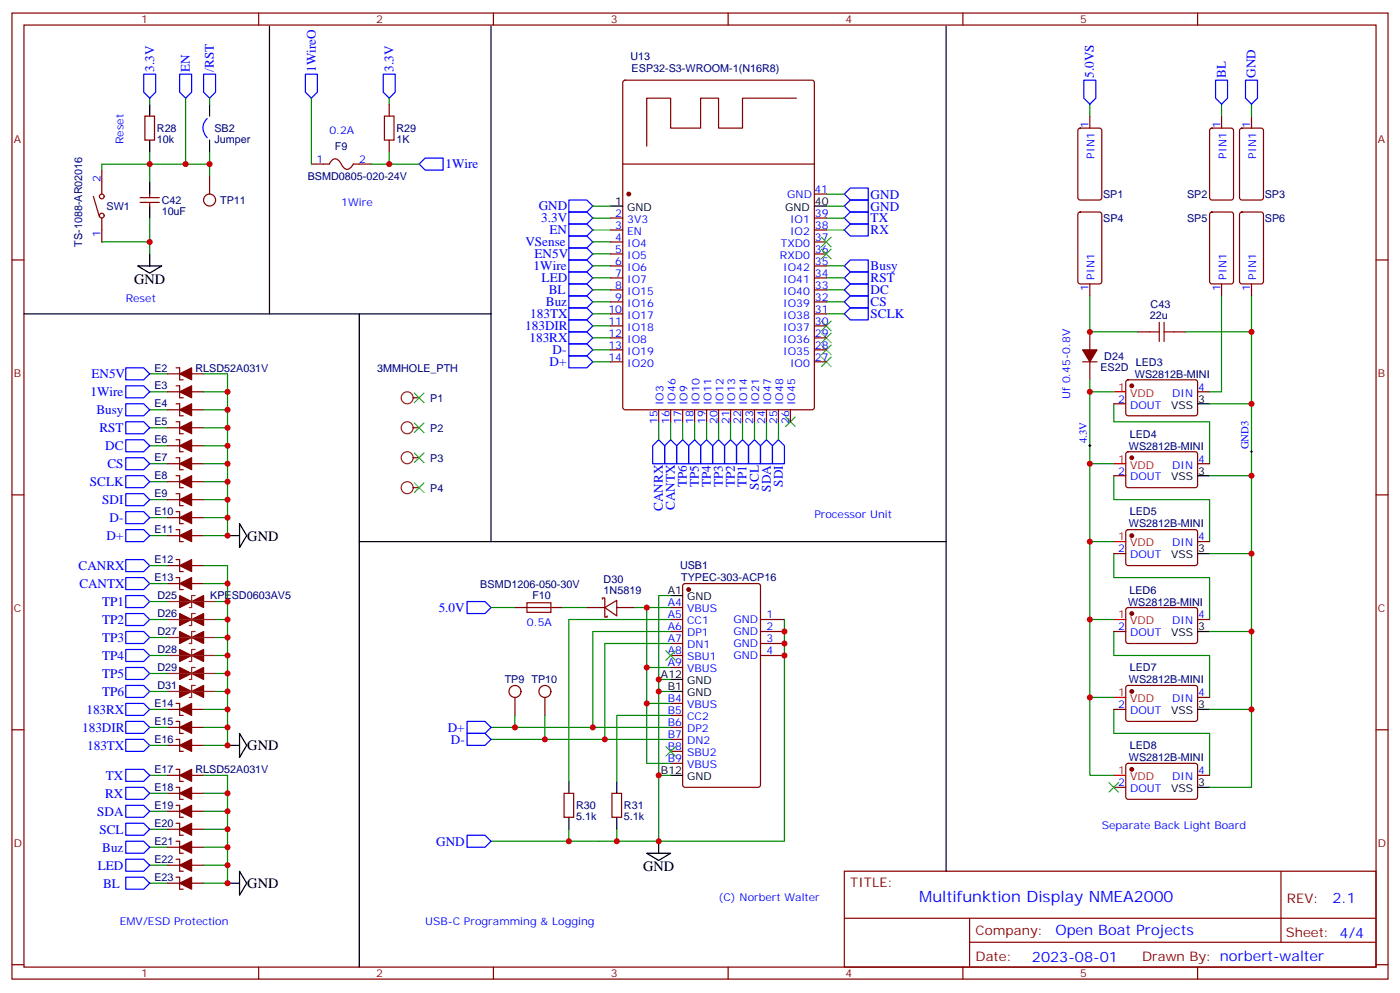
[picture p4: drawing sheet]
<svg xmlns="http://www.w3.org/2000/svg" width="412mm" height="292mm" viewBox="0 0 412 292" stroke-linecap="round" stroke-linejoin="round" font-family="sans-serif">
<g fill="none" stroke="#870000" stroke-width=".35">
<path d="M3.5 3.8h405.4v284.4h-405.4zM7.1 7.4h398.2v277.3h-398.2zM76.2 3.8v3.6M145.3 3.8v3.6M214.5 3.8v3.6M283.6 3.8v3.6M352.8 3.8v3.6M42.7 34.2h2.8v7h-2.8zM114.7 30.7v3.5M183.7 23.8l.4-.2h55.1l.6 .4 .1 95.9-.5 .7h-55.3l-.6-.4-.1-95.9zM234.6 28.9h-15.9v8.8h-7v-8.8h-5.3v8.8h-8.8v-8.8h-7.1v14.1M317.7 37.9l.5-.2h5.6l.7 .4 .1 20.1-.5 .6-5.9 .1-.6-.5-.1-20z"/>
<path d="M321 34.2v3.5M356.5 37.9l.5-.2h5.7l.6 .4 .1 20.1-.5 .6-5.9 .1-.6-.5-.1-20zM359.8 34.2v3.5M365.4 37.9l.4-.2h5.7l.6 .4 .1 20.1-.5 .6-5.9 .1-.6-.5-.1-20zM368.7 34.2v3.5M27.5 57.8l1.8 6M30 50.1v7M41.3 59.6h5.6M41.3 58.2h5.6M44.1 57.1v1.1M44.1 59.6v1M61.7 51.8v5.3"/>
<path d="M91.7 48.3h5.3l.6-.9a1.56 1.56 0 0 1 2.7 .5l.2 .3a2.13 2.13 0 0 0 2.2 1.5l1.4-1.4h5.3M114.7 41.2v3.6M183.4 48.3h56.5M239.9 57.1h3.5M3.5 76.5h3.6M30 64.2v7M179.9 64.2h3.5M179.9 67.7h3.5M179.9 71.2h3.5M179.9 74.8h3.5M179.9 78.3h3.5M239.9 64.2h3.5"/>
<path d="M239.9 67.7h3.5M239.9 71.2h3.5M239.9 74.8h3.5M239.9 78.3h3.5M317.7 62.6l.5-.2h5.6l.7 .4 .1 20.1-.5 .6-5.9 .1-.6-.5-.1-20zM356.5 62.6l.5-.2h5.7l.6 .4 .1 20.1-.5 .6-5.9 .1-.6-.5-.1-20zM365.4 62.6l.4-.2h5.7l.6 .4 .1 20.1-.5 .6-5.9 .1-.6-.5-.1-20zM405.3 76.5h3.6M179.9 81.8h3.5M179.9 85.3h3.5M179.9 88.9h3.5M179.9 92.4h3.5"/>
<path d="M179.9 95.9h3.5M179.9 99.4h3.5M239.9 81.8h3.5M239.9 85.3h3.5M239.9 88.9h3.5M239.9 92.4h3.5M239.9 95.9h3.5M239.9 99.4h3.5M321 83.6v3.5M321 97.7v5.3M335.1 97.7h3.6M345.7 97.7h3.5"/>
<path d="M359.8 83.6v3.5M368.7 83.6v3.5M49.4 110h3.5M49.4 115.3h3.5M51.9 108.3h1v3.5h1.1M51.9 113.6h1v3.5h1.1M51.9 118.9h1v3.5h1.1M56.4 110h3.6M56.4 115.3h3.6M121.7 117.1h1.8M179.9 106.5h3.5M179.9 103h3.5"/>
<path d="M239.9 106.5h3.5M239.9 103h3.5M318.9 106.5h4.2M321 106.5v5.3M328.1 118.9h3.5M331.8 112l.5-.2 20 .1 .5 .6-.1 9.4-.6 .5-20.1-.1-.4-.6v-9.2zM352.8 115.3h3.5M49.4 120.6h3.5M49.4 125.9h3.5M49.4 131.2h3.5M49.4 136.5h3.5M51.9 124.1h1v3.6h1.1"/>
<path d="M51.9 129.4h1v3.6h1.1M51.9 134.7h1v3.6h1.1M56.4 120.6h3.6M56.4 125.9h3.6M56.4 131.2h3.6M56.4 136.5h3.6M121.7 125.9h1.8M121.7 134.7h1.8M194 120.6v3.5M197.6 120.6v3.5M201.1 120.6v3.5M204.6 120.6v3.5"/>
<path d="M208.1 120.6v3.5M211.7 120.6v3.5M215.2 120.6v3.5M218.7 120.6v3.5M222.2 120.6v3.5M225.8 120.6v3.5M229.3 120.6v3.5M232.8 120.6v3.5M331.8 133.2l.5-.2h20l.5 .7-.1 9.4-.6 .4h-20.1l-.4-.7v-9.1zM352.8 136.5h3.5M3.5 145.7h3.6M49.4 141.8h3.5"/>
<path d="M49.4 147.1h3.5M49.4 152.4h3.5M49.4 157.7h3.5M51.9 140h1v3.5h1.1M51.9 145.3h1v3.5h1.1M51.9 150.6h1v3.5h1.1M51.9 155.9h1v3.5h1.1M56.4 141.8h3.6M56.4 147.1h3.6M56.4 152.4h3.6M56.4 157.7h3.6M121.7 143.5h1.8"/>
<path d="M328.1 140h3.5M331.8 156.1l.5-.2h20l.5 .7-.1 9.4-.6 .5-20.1-.1-.4-.6v-9.2zM352.8 159.4h3.5M405.3 145.7h3.6M49.4 166.5h3.5M49.4 171.8h3.5M51.9 164.7h1v3.5h1.1M51.9 170h1v3.5h1.1M56.4 166.5h3.6M56.4 171.8h3.6M151.7 178.8h14.1M172.9 178.8h5.3"/>
<path d="M177.4 176.4v-.4h.8v5.6h.7v-.3M178.2 178.8l3.5-2.1v4.6zM181.7 178.8h5.3M197.6 178.8h3.5M201.3 172l.5-.2h21.5l.7 .4v58.8l-.4 .7h-21.8l-.7-.4v-58.8zM328.1 162.9h3.5M331.8 179l.5-.2 20 .1 .5 .6-.1 9.5-.6 .4-20.1-.1-.4-.6v-9.2zM197.6 182.4h3.5M197.6 185.9h3.5M197.6 189.4h3.5M197.6 192.9h3.5M197.6 196.5h3.5"/>
<path d="M224 182.4h7.1M224 185.9h7.1M224 189.4h7.1M224 192.9h7.1M328.1 185.9h3.5M352.8 182.4h3.5M3.5 214.8h3.6M49.4 214.1h3.5M49.4 208.8h3.5M49.4 219.4h3.5M51.9 207h1v3.6h1.1M51.9 217.6h1v3.6h1.1"/>
<path d="M51.9 212.3h1v3.6h1.1M56.4 214.1h3.6M56.4 208.8h3.6M56.4 219.4h3.6M151.7 205.3v5.3M160.5 205.3v5.3M197.6 207h3.5M197.6 210.6h3.5M197.6 214.1h3.5M197.6 217.6h3.5M328.1 208.8h3.5M331.8 202l.5-.2h20l.5 .7-.1 9.4-.6 .4h-20.1l-.4-.7v-9.1z"/>
<path d="M352.8 205.3h3.5M405.3 214.8h3.6M49.4 228.2h3.5M49.4 233.5h3.5M49.4 238.8h3.5M51.9 226.4h1v3.6h1.1M51.9 231.7h1v3.6h1.1M51.9 237h1v3.6h1.1M56.4 228.2h3.6M56.4 233.5h3.6M56.4 238.8h3.6M166.2 233.5h2.8v7.1h-2.8z"/>
<path d="M180.3 233.5h2.8v7.1h-2.8zM197.6 221.2h3.5M197.6 224.7h3.5M328.1 231.7h3.5M331.8 224.9l.5-.2h20l.5 .7-.1 9.4-.6 .5-20.1-.1-.4-.6v-9.2zM352.8 228.2h3.5M49.4 244.1h3.5M49.4 249.4h3.5M49.4 254.7h3.5M49.4 260h3.5M51.9 242.3h1v3.6h1.1M51.9 247.6h1v3.5h1.1"/>
<path d="M51.9 252.9h1v3.5h1.1M51.9 258.2h1v3.5h1.1M56.4 244.1h3.6M56.4 249.4h3.6M56.4 254.7h3.6M56.4 260h3.6M248.7 256.4h156.6v28.3h-156.6zM377.3 256.5v20.8M248.7 270.3h156.5M285.6 277.3h119.6M285.6 270.3v14.1M3.5 284h3.6"/>
<path d="M76.2 284.7v3.5M145.3 284.7v3.5M214.5 284.7v3.5M283.6 284.7v3.5M352.8 284.7v3.5M405.3 284h3.6"/>
<circle cx="30" cy="57.8" r=".71"/>
<circle cx="61.7" cy="58.9" r="1.76"/>
<circle cx="30" cy="63.5" r=".71"/>
<circle cx="151.7" cy="203.5" r="1.76"/>
<circle cx="160.5" cy="203.5" r="1.76"/>
</g>
<g fill="none" stroke="#3c3" stroke-width=".35">
<path d="M242 69.8l2.8 2.8M242 73.3l2.8 2.9M244.8 69.8l-2.8 2.8M244.8 73.3l-2.8 2.9M242 98l2.8 2.9M242 94.5l2.8 2.8M244.8 98l-2.8 2.9M244.8 94.5l-2.8 2.8M122.1 115.7l2.8 2.8M124.9 115.7l-2.8 2.8M242 101.6l2.8 2.8M242 105.1l2.8 2.8"/>
<path d="M244.8 101.6l-2.8 2.8M244.8 105.1l-2.8 2.8M122.1 124.5l2.8 2.8M122.1 133.3l2.8 2.8M124.9 124.5l-2.8 2.8M124.9 133.3l-2.8 2.8M231.4 122.7l2.8 2.9M234.2 122.7l-2.8 2.9M122.1 142.1l2.8 2.9M124.9 142.1l-2.8 2.9M196.1 191.5l2.9 2.8M199 191.5l-2.9 2.8"/>
<path d="M196.1 219.7l2.9 2.9M199 219.7l-2.9 2.9M326.7 230.3l2.8 2.9M329.5 230.3l-2.8 2.9"/>
</g>
<g fill="#870000" stroke="#870000" stroke-width=".35">
<path d="M52.9 110l3.5-1.7v3.5z"/>
<path d="M52.9 115.3l3.5-1.7v3.5z"/>
<path d="M52.9 120.6l3.5-1.7v3.5z"/>
<path d="M52.9 125.9l3.5-1.8v3.6z"/>
<path d="M52.9 131.2l3.5-1.8v3.6z"/>
<path d="M52.9 136.5l3.5-1.8v3.6z"/>
<path d="M52.9 141.8l3.5-1.8v3.5z"/>
<path d="M52.9 147.1l3.5-1.8v3.5z"/>
<path d="M52.9 152.4l3.5-1.8v3.5z"/>
<path d="M52.9 157.7l3.5-1.8v3.5z"/>
<path d="M52.9 166.5l3.5-1.8v3.5z"/>
<path d="M52.9 171.8l3.5-1.8v3.5z"/>
<path d="M52.9 208.8l3.5-1.8v3.6z"/>
<path d="M52.9 214.1l3.5-1.8v3.6z"/>
<path d="M52.9 219.4l3.5-1.8v3.6z"/>
<path d="M52.9 228.2l3.5-1.8v3.6z"/>
<path d="M52.9 233.5l3.5-1.8v3.6z"/>
<path d="M52.9 238.8l3.5-1.8v3.6z"/>
<path d="M52.9 244.1l3.5-1.8v3.6z"/>
<path d="M52.9 249.4l3.5-1.8v3.5z"/>
<path d="M52.9 254.7l3.5-1.8v3.5z"/>
<path d="M52.9 260l3.5-1.8v3.5z"/>
<path d="M56.4 177.1l3.6-1.8v3.5z"/>
<path d="M52.9 175.3l3.5 1.8-3.5 1.7z"/>
<path d="M56.4 182.4l3.6-1.8v3.5z"/>
<path d="M52.9 180.6l3.5 1.8-3.5 1.7z"/>
<path d="M56.4 187.6l3.6-1.7v3.5z"/>
<path d="M52.9 185.9l3.5 1.7-3.5 1.8z"/>
<path d="M56.4 192.9l3.6-1.7v3.5z"/>
<path d="M52.9 191.2l3.5 1.7-3.5 1.8z"/>
<path d="M56.4 198.2l3.6-1.7v3.5z"/>
<path d="M52.9 196.5l3.5 1.7-3.5 1.8z"/>
<path d="M56.4 203.5l3.6-1.7v3.5z"/>
<path d="M52.9 201.8l3.5 1.7-3.5 1.8z"/>
<path d="M318.9 103h4.2l-2.1 3.5z"/>
<circle cx="202.8" cy="173.5" r=".53"/>
<circle cx="333.4" cy="226.4" r=".53"/>
<circle cx="333.4" cy="203.5" r=".53"/>
<circle cx="333.4" cy="180.6" r=".53"/>
<circle cx="333.4" cy="157.7" r=".53"/>
<circle cx="333.4" cy="134.7" r=".53"/>
<circle cx="333.4" cy="113.6" r=".53"/>
<circle cx="185.2" cy="57.1" r=".53"/>
</g>
<g fill="none" stroke="#000" stroke-width=".35">
<path d="M79.4 7.7v84.7M144.6 7.7v151.7M278.7 7.7v248.7M44.1 30.7v3.5M61.7 30.7v3.5M44.1 41.2v3.6M44.1 53.6v3.5M61.7 41.2v3.6M40.6 78.3h7l-3.5 2.1zM44.1 60.6v3.6M44.1 74.8v3.5M179.9 60.6h3.5"/>
<path d="M239.9 60.6h3.5M7.1 92.4h137.5M105.8 92.4v192.3M352.8 118.9h3.5M67 157.7h3.6M70.6 154.1l2.1 3.6-2.1 3.5zM105.8 159.4h172.9M352.8 140h3.5M197.6 175.3h3.5M352.8 162.9h3.5M197.6 200h3.5M352.8 185.9h3.5"/>
<path d="M67 219.4h3.6M70.6 215.9l2.1 3.5-2.1 3.5zM197.6 203.5h3.5M352.8 208.8h3.5M167.6 230v3.5M181.7 230v3.5M197.6 228.2h3.5M352.8 231.7h3.5M67 260h3.6M70.6 256.4l2.1 3.6-2.1 3.5zM167.6 240.6v3.5M181.7 240.6v3.5"/>
<path d="M190.5 251.1h7.1l-3.6 2.2zM194 247.6v3.5"/>
</g>
<g fill="none" stroke="#008700" stroke-width=".35">
<path d="M44.1 28.9v1.8M54.7 28.9v19.4h-24.7v1.8M61.7 28.9v1.8M91.7 28.9v19.4M114.7 28.9v1.8M321 30.7v3.5M359.8 30.7v3.5M368.7 30.7v3.5M44.1 44.8v8.8M61.7 44.8v3.5h-7M61.7 48.3v3.5M109.4 48.3h14.1"/>
<path d="M114.7 44.8v3.5M243.4 57.1h5.3M30 71.2h14.1M44.1 64.2v10.6M174.6 71.2h5.3M174.6 60.6h5.3M174.6 64.2h5.3M174.6 67.7h5.3M174.6 78.3h5.3M174.6 74.8h5.3M243.4 60.6h5.3M243.4 64.2h5.3"/>
<path d="M243.4 67.7h5.3M243.4 78.3h5.3M174.6 81.8h5.3M174.6 85.3h5.3M174.6 88.9h5.3M174.6 92.4h5.3M174.6 95.9h5.3M174.6 99.4h5.3M243.4 81.8h5.3M243.4 85.3h5.3M243.4 88.9h5.3M243.4 92.4h5.3"/>
<path d="M321 87.1v10.6h14.1M349.2 97.7h19.5M359.8 87.1v28.2h-3.5M368.7 87.1v31.8M44.1 110h5.3M44.1 115.3h5.3M60 110h7v47.7h-7M60 115.3h7M174.6 103h5.3M174.6 106.5h5.3M321 111.8v116.4h7.1M321 115.3h7.1"/>
<path d="M328.1 118.9v5.2h28.2v12.4M356.3 118.9h12.4v112.8h-12.4M44.1 136.5h5.3M44.1 131.2h5.3M44.1 125.9h5.3M44.1 120.6h5.3M60 136.5h7M60 131.2h7M60 125.9h7M60 120.6h7M194 124.1v5.3M197.6 124.1v5.3"/>
<path d="M201.1 124.1v5.3M204.6 124.1v5.3M208.1 124.1v5.3M211.7 124.1v5.3M215.2 124.1v5.3M218.7 124.1v5.3M222.2 124.1v5.3M225.8 124.1v5.3M229.3 124.1v5.3M321 136.5h7.1M44.1 157.7h5.3M44.1 152.4h5.3"/>
<path d="M44.1 147.1h5.3M44.1 141.8h5.3M60 152.4h7M60 147.1h7M60 141.8h7M321 159.4h7.1M328.1 140v7.1h28.2v12.3M356.3 140h12.4M44.1 177.1h5.3M44.1 171.8h5.3M44.1 166.5h5.3M60 166.5h7v52.9h-7"/>
<path d="M60 171.8h7M63.5 177.1h3.5M144.6 178.8h7.1M165.8 178.8h7.1M187 178.8h10.6M190.5 178.8v45.9h7.1M197.6 175.3h-3.6v72.3M328.1 162.9v7.1h28.2v12.4M356.3 162.9h12.4M44.1 198.2h5.3M44.1 192.9h5.3M44.1 187.6h5.3"/>
<path d="M44.1 182.4h5.3M63.5 198.2h3.5M63.5 192.9h3.5M63.5 187.6h3.5M63.5 182.4h3.5M190.5 196.5h7.1M194 200h3.6M197.6 182.4h-30v47.6M197.6 189.4h-19.4v28.2M197.6 185.9h-23v28.2M231.1 182.4v65.2h-63.5v-3.5M321 182.4h7.1"/>
<path d="M328.1 185.9v7h28.2v12.4M356.3 185.9h12.4M44.1 203.5h5.3M44.1 214.1h5.3M44.1 208.8h5.3M44.1 219.4h5.3M60 214.1h7M60 208.8h7M63.5 203.5h3.5M144.6 217.6h53M144.6 214.1h53M151.7 210.6v3.5"/>
<path d="M160.5 210.6v7M190.5 207h7.1M194 203.5h3.6M197.6 210.6h-15.9v19.4M321 205.3h7.1M328.1 208.8v7.1h28.2v12.3M356.3 208.8h12.4M44.1 228.2h5.3M44.1 238.8h5.3M44.1 233.5h5.3M60 228.2h7v31.8h-7M60 238.8h7"/>
<path d="M60 233.5h7M194 228.2h3.6M44.1 260h5.3M44.1 254.7h5.3M44.1 249.4h5.3M44.1 244.1h5.3M60 254.7h7M60 249.4h7M60 244.1h7M144.6 247.6h23M181.7 244.1v3.5"/>
</g>
<g fill="none" stroke="#00f" stroke-width=".35">
<path d="M42.3 21.8h3.6v5.3l-1.8 1.8-1.8-1.8zM52.9 21.8h3.5v5.3l-1.7 1.8-1.8-1.8zM60 21.8h3.5v5.3l-1.8 1.8-1.7-1.8zM61 34.9a3.9 3.9 0 0 0 0 5.6M90 21.8h3.5v5.3l-1.8 1.8-1.7-1.8zM112.9 21.8h3.5v5.3l-1.7 1.8-1.8-1.8zM319.3 23.6h3.5v5.3l-1.8 1.8-1.7-1.8zM358.1 23.6h3.5v5.3l-1.8 1.8-1.7-1.8zM366.9 23.6h3.5v5.3l-1.7 1.8-1.8-1.8zM123.5 48.3l1.7-1.8h5.3v3.6h-5.3zM167.6 58.9h5.3l1.7 1.7-1.7 1.8h-5.3zM248.7 57.1l1.8-1.7h5.3v3.5h-5.3z"/>
<path d="M167.6 62.4h5.3l1.7 1.8-1.7 1.7h-5.3zM167.6 65.9h5.3l1.7 1.8-1.7 1.8h-5.3zM167.6 69.5h5.3l1.7 1.7-1.7 1.8h-5.3zM167.6 76.5h5.3l1.7 1.8-1.7 1.7h-5.3zM167.6 73h5.3l1.7 1.8-1.7 1.7h-5.3zM248.7 60.6l1.8-1.7h5.3v3.5h-5.3zM248.7 67.7l1.8-1.8h5.3v3.6h-5.3zM248.7 64.2l1.8-1.8h5.3v3.5h-5.3zM250.5 76.5h5.3v3.5h-5.3l-1.8-1.7zM167.6 87.1h5.3l1.7 1.8-1.7 1.7h-5.3zM167.6 80h5.3l1.7 1.8-1.7 1.8h-5.3zM167.6 83.6h5.3l1.7 1.7-1.7 1.8h-5.3z"/>
<path d="M167.6 90.6h5.3l1.7 1.8-1.7 1.8h-5.3zM167.6 94.2h5.3l1.7 1.7-1.7 1.8h-5.3zM167.6 97.7h5.3l1.7 1.7-1.7 1.8h-5.3zM248.7 92.4l1.8-1.8h5.3v3.6h-5.3zM248.7 88.9l1.8-1.8h5.3v3.5h-5.3zM248.7 85.3l1.8-1.7h5.3v3.5h-5.3zM248.7 81.8l1.8-1.8h5.3v3.6h-5.3zM37 108.3h5.3l1.8 1.7-1.8 1.8h-5.3zM37 113.6h5.3l1.8 1.7-1.8 1.8h-5.3zM37 118.9h5.3l1.8 1.7-1.8 1.8h-5.3zM167.6 101.2h5.3l1.7 1.8-1.7 1.7h-5.3zM167.6 104.7h5.3l1.7 1.8-1.7 1.8h-5.3z"/>
<path d="M37 124.1h5.3l1.8 1.8-1.8 1.8h-5.3zM37 129.4h5.3l1.8 1.8-1.8 1.8h-5.3zM37 134.7h5.3l1.8 1.8-1.8 1.8h-5.3zM192.3 131.2l1.7-1.8 1.8 1.8v5.3h-3.5zM197.6 129.4l1.7 1.8v5.3h-3.5v-5.3zM201.1 129.4l1.7 1.8v5.3h-3.5v-5.3zM204.6 129.4l1.8 1.8v5.3h-3.6v-5.3zM208.1 129.4l1.8 1.8v5.3h-3.5v-5.3zM211.7 129.4l1.7 1.8v5.3h-3.5v-5.3zM215.2 129.4l1.8 1.8v5.3h-3.6v-5.3zM218.7 129.4l1.8 1.8v5.3h-3.5v-5.3zM222.2 129.4l1.8 1.8v5.3h-3.5v-5.3z"/>
<path d="M224 131.2l1.8-1.8 1.7 1.8v5.3h-3.5zM229.3 129.4l1.8 1.8v5.3h-3.6v-5.3zM37 140h5.3l1.8 1.8-1.8 1.7h-5.3zM37 145.3h5.3l1.8 1.8-1.8 1.7h-5.3zM37 155.9h5.3l1.8 1.8-1.8 1.7h-5.3zM37 150.6h5.3l1.8 1.8-1.8 1.7h-5.3zM37 164.7h5.3l1.8 1.8-1.8 1.7h-5.3zM37 170h5.3l1.8 1.8-1.8 1.7h-5.3zM37 175.3h5.3l1.8 1.8-1.8 1.7h-5.3zM137.6 177.1h5.3l1.7 1.7-1.7 1.8h-5.3zM37 180.6h5.3l1.8 1.8-1.8 1.7h-5.3zM37 185.9h5.3l1.8 1.7-1.8 1.8h-5.3z"/>
<path d="M37 191.2h5.3l1.8 1.7-1.8 1.8h-5.3zM37 196.5h5.3l1.8 1.7-1.8 1.8h-5.3zM37 207h5.3l1.8 1.8-1.8 1.8h-5.3zM37 212.3h5.3l1.8 1.8-1.8 1.8h-5.3zM37 217.6h5.3l1.8 1.8-1.8 1.8h-5.3zM37 201.8h5.3l1.8 1.7-1.8 1.8h-5.3zM137.6 212.3h5.3l1.7 1.8-1.7 1.8h-5.3zM137.6 215.9h5.3l1.7 1.7-1.7 1.8h-5.3zM37 237h5.3l1.8 1.8-1.8 1.8h-5.3zM37 226.4h5.3l1.8 1.8-1.8 1.8h-5.3zM37 231.7h5.3l1.8 1.8-1.8 1.8h-5.3zM37 242.3h5.3l1.8 1.8-1.8 1.8h-5.3z"/>
<path d="M37 258.2h5.3l1.8 1.8-1.8 1.7h-5.3zM37 252.9h5.3l1.8 1.8-1.8 1.7h-5.3zM37 247.6h5.3l1.8 1.8-1.8 1.7h-5.3zM137.6 245.9h5.3l1.7 1.7-1.7 1.8h-5.3z"/>
</g>
<g fill="none" stroke="#8c2424" stroke-width=".35">
<path d="M49.4 177.1h14.1M57.5 175.3h-1.1v3.5h-.7M49.4 182.4h14.1M49.4 187.6h14.1M49.4 192.9h14.1M49.4 198.2h14.1M57.5 180.6h-1.1v3.5h-.7M57.5 185.9h-1.1v3.5h-.7M57.5 191.2h-1.1v3.5h-.7M57.5 196.5h-1.1v3.5h-.7M49.4 203.5h14.1M57.5 201.8h-1.1v3.5h-.7"/>
<circle cx="119.9" cy="117.1" r="1.76"/>
<circle cx="119.9" cy="134.7" r="1.76"/>
<circle cx="119.9" cy="125.9" r="1.76"/>
<circle cx="119.9" cy="143.5" r="1.76"/>
</g>
<path d="M113.2 34.2h2.9v7h-2.9zM338.7 97.7h2.8M341.5 94.9v5.6M342.9 94.9v5.6M342.9 97.7h2.8M155.2 177.4h7.1v2.8h-7.1z" fill="none" stroke="#a10000" stroke-width=".35"/>
<path d="M328.1 115.3h3.5M328.1 136.5h3.5M328.1 159.4h3.5M328.1 182.4h3.5M328.1 205.3h3.5M328.1 228.2h3.5" fill="none" stroke="#f00" stroke-width=".35"/>
<path d="M320.7 131.2h.7M321 130.8v.8M368.3 133h.7M368.7 132.6v.7" fill="none" stroke="#000" stroke-width=".29"/>
<g fill="#c00">
<circle cx="231.1" cy="189.4" r=".88"/>
<circle cx="231.1" cy="185.9" r=".88"/>
<circle cx="231.1" cy="192.9" r=".88"/>
<circle cx="194" cy="247.6" r=".88"/>
<circle cx="194" cy="200" r=".88"/>
<circle cx="194" cy="203.5" r=".88"/>
<circle cx="194" cy="228.2" r=".88"/>
<circle cx="181.7" cy="247.6" r=".88"/>
<circle cx="190.5" cy="178.8" r=".88"/>
<circle cx="190.5" cy="207" r=".88"/>
<circle cx="190.5" cy="196.5" r=".88"/>
<circle cx="44.1" cy="48.3" r=".88"/>
<circle cx="44.1" cy="71.2" r=".88"/>
<circle cx="167.6" cy="247.6" r=".88"/>
<circle cx="178.2" cy="217.6" r=".88"/>
<circle cx="174.6" cy="214.1" r=".88"/>
<circle cx="67" cy="157.7" r=".88"/>
<circle cx="67" cy="152.4" r=".88"/>
<circle cx="67" cy="147.1" r=".88"/>
<circle cx="67" cy="141.8" r=".88"/>
<circle cx="67" cy="136.5" r=".88"/>
<circle cx="67" cy="131.2" r=".88"/>
<circle cx="67" cy="125.9" r=".88"/>
<circle cx="67" cy="120.6" r=".88"/>
<circle cx="67" cy="115.3" r=".88"/>
<circle cx="67" cy="219.4" r=".88"/>
<circle cx="67" cy="214.1" r=".88"/>
<circle cx="67" cy="208.8" r=".88"/>
<circle cx="67" cy="203.5" r=".88"/>
<circle cx="67" cy="198.2" r=".88"/>
<circle cx="67" cy="192.9" r=".88"/>
<circle cx="67" cy="187.6" r=".88"/>
<circle cx="67" cy="182.4" r=".88"/>
<circle cx="67" cy="177.1" r=".88"/>
<circle cx="67" cy="171.8" r=".88"/>
<circle cx="67" cy="260" r=".88"/>
<circle cx="67" cy="233.5" r=".88"/>
<circle cx="67" cy="238.8" r=".88"/>
<circle cx="67" cy="244.1" r=".88"/>
<circle cx="67" cy="249.4" r=".88"/>
<circle cx="67" cy="254.7" r=".88"/>
<circle cx="114.7" cy="48.3" r=".88"/>
<circle cx="321" cy="115.3" r=".88"/>
<circle cx="321" cy="136.5" r=".88"/>
<circle cx="321" cy="159.4" r=".88"/>
<circle cx="321" cy="182.4" r=".88"/>
<circle cx="321" cy="205.3" r=".88"/>
<circle cx="368.7" cy="140" r=".88"/>
<circle cx="368.7" cy="162.9" r=".88"/>
<circle cx="368.7" cy="185.9" r=".88"/>
<circle cx="368.7" cy="208.8" r=".88"/>
<circle cx="368.7" cy="118.9" r=".88"/>
<circle cx="321" cy="97.7" r=".88"/>
<circle cx="368.7" cy="97.7" r=".88"/>
<circle cx="54.7" cy="48.3" r=".88"/>
<circle cx="151.7" cy="214.1" r=".88"/>
<circle cx="160.5" cy="217.6" r=".88"/>
<circle cx="61.7" cy="48.3" r=".88"/>
</g>
<text font-size="4.6" fill="#00f" x="270.8" y="265.5">Multifunktion Display NMEA2000</text>
<g font-size="4.2">
<text x="39.5" y="83.6">GND</text>
<text x="72.8" y="159.1">GND</text>
<text x="72.8" y="220.9">GND</text>
<text x="189.4" y="256.4">GND</text>
<text x="72.8" y="261.5">GND</text>
</g>
<g font-size="4.2" fill="#00f">
<text x="392.5" y="265.7">2.1</text>
<text x="310.9" y="275.3">Open Boat Projects</text>
<text x="304" y="283.1">2023-08-01</text>
</g>
<g font-size="3.9" fill="#00f">
<text x="45.4" y="21.1" transform="rotate(-90 45.4 21.1)">3.3V</text>
<text x="56" y="21.1" transform="rotate(-90 56 21.1)">EN</text>
<text x="63" y="21.1" transform="rotate(-90 63 21.1)">/RST</text>
<text x="93.1" y="21.1" transform="rotate(-90 93.1 21.1)">1WireO</text>
<text x="115.9" y="21.1" transform="rotate(-90 115.9 21.1)">3.3V</text>
<text x="322.2" y="22.9" transform="rotate(-90 322.2 22.9)">5.0VS</text>
<text x="361.1" y="22.9" transform="rotate(-90 361.1 22.9)">BL</text>
<text x="369.9" y="22.9" transform="rotate(-90 369.9 22.9)">GND</text>
<text x="131.2" y="49.6">1Wire</text>
<text x="256.5" y="58.5">GND</text>
<text x="158.7" y="61.8">GND</text>
<text x="159.4" y="65.3">3.3V</text>
<text x="256.5" y="62">GND</text>
<text x="256.5" y="65.5">TX</text>
<text x="161.9" y="68.9">EN</text>
<text x="256.5" y="69">RX</text>
<text x="154.8" y="72.4">VSense</text>
<text x="157.5" y="76">EN5V</text>
<text x="157.2" y="79.5">1Wire</text>
<text x="159.6" y="83">LED</text>
<text x="256.5" y="83">RST</text>
<text x="256.5" y="79.5">Busy</text>
<text x="161.6" y="86.6">BL</text>
<text x="256.5" y="86.6">DC</text>
<text x="156.2" y="93.6">183TX</text>
<text x="160.8" y="90">Buz</text>
<text x="256.5" y="93.6">SCLK</text>
<text x="256.5" y="90.1">CS</text>
<text x="154.7" y="97.1">183DIR</text>
<text x="156" y="100.7">183RX</text>
<text x="161.9" y="107.8">D+</text>
<text x="162.8" y="104.2">D-</text>
<text x="26.9" y="111.3">EN5V</text>
<text x="26.7" y="116.5">1Wire</text>
<text x="28.4" y="121.9">Busy</text>
<text x="29.3" y="127.2">RST</text>
<text x="31" y="132.5">DC</text>
<text x="31.6" y="137.7">CS</text>
<text x="26.5" y="143">SCLK</text>
<text x="202.3" y="143.5" transform="rotate(-90 202.3 143.5)">TP6</text>
<text x="205.8" y="143.5" transform="rotate(-90 205.8 143.5)">TP5</text>
<text x="209.4" y="143.5" transform="rotate(-90 209.4 143.5)">TP4</text>
<text x="212.9" y="143.5" transform="rotate(-90 212.9 143.5)">TP3</text>
<text x="216.4" y="143.5" transform="rotate(-90 216.4 143.5)">TP2</text>
<text x="219.9" y="143.5" transform="rotate(-90 219.9 143.5)">TP1</text>
<text x="230.6" y="143.3" transform="rotate(-90 230.6 143.3)">SDI</text>
<text x="30.1" y="148.3">SDI</text>
<text x="223.5" y="144.1" transform="rotate(-90 223.5 144.1)">SCL</text>
<text x="227" y="144.7" transform="rotate(-90 227 144.7)">SDA</text>
<text x="32.3" y="153.6">D-</text>
<text x="195.2" y="150.4" transform="rotate(-90 195.2 150.4)">CANRX</text>
<text x="198.8" y="150.2" transform="rotate(-90 198.8 150.2)">CANTX</text>
<text x="31.4" y="158.9">D+</text>
<text x="23.2" y="167.7">CANRX</text>
<text x="23.4" y="173">CANTX</text>
<text x="30.1" y="178.3">TP1</text>
<text x="30.1" y="183.6">TP2</text>
<text x="129.2" y="180.1">5.0V</text>
<text x="30.1" y="188.9">TP3</text>
<text x="30.1" y="194.2">TP4</text>
<text x="30.1" y="199.4">TP5</text>
<text x="30.1" y="204.7">TP6</text>
<text x="24.2" y="215.3">183DIR</text>
<text x="25.5" y="210">183RX</text>
<text x="131.9" y="215.4">D+</text>
<text x="25.7" y="220.6">183TX</text>
<text x="132.8" y="218.9">D-</text>
<text x="31.2" y="229.6">TX</text>
<text x="31" y="234.9">RX</text>
<text x="28.6" y="240.1">SDA</text>
<text x="29.3" y="245.4">SCL</text>
<text x="30.1" y="250.8">Buz</text>
<text x="128.5" y="248.9">GND</text>
<text x="28.8" y="256.1">LED</text>
<text x="30.4" y="261.4">BL</text>
</g>
<g font-size="3.9" fill="#800">
<text x="250.5" y="261">TITLE:</text>
<text x="379.1" y="265.7">REV:</text>
<text x="287.4" y="275.2">Company:</text>
<text x="378.7" y="275.8">Sheet: 4/4</text>
<text x="287.4" y="282.9">Date:</text>
<text x="336.4" y="283">Drawn By: norbert-walter</text>
</g>
<g font-size="3.2" fill="#800">
<text x="41.6" y="6.8">1</text>
<text x="110.8" y="6.8">2</text>
<text x="179.9" y="6.8">3</text>
<text x="249.1" y="6.8">4</text>
<text x="318.2" y="6.8">5</text>
<text x="4.1" y="41.9">A</text>
<text x="405.9" y="41.9">A</text>
<text x="4.1" y="111.1">B</text>
<text x="405.9" y="111.1">B</text>
<text x="4.1" y="180.2">C</text>
<text x="405.9" y="180.2">C</text>
<text x="4.1" y="249.4">D</text>
<text x="405.9" y="249.4">D</text>
<text x="41.6" y="287.7">1</text>
<text x="110.8" y="287.7">2</text>
<text x="179.9" y="287.7">3</text>
<text x="249.1" y="287.7">4</text>
<text x="318.2" y="287.7">5</text>
</g>
<g font-size="3.2" fill="#000080">
<text x="185.7" y="17.7">U13</text>
<text x="186.1" y="21.2">ESP32-S3-WROOM-1(N16R8)</text>
<text x="46.2" y="38.9">R28</text>
<text x="63.1" y="38.9">SB2</text>
<text x="116.8" y="38.8">R29</text>
<text x="46.2" y="42">10k</text>
<text x="63.1" y="42">Jumper</text>
<text x="98.6" y="44.1">F9</text>
<text x="116.8" y="42.1">1K</text>
<text x="90.6" y="53">BSMD0805-020-24V</text>
<text x="324.9" y="58.3">SP1</text>
<text x="349.7" y="58.2">SP2</text>
<text x="372.5" y="58.3">SP3</text>
<text x="31.4" y="61.9">SW1</text>
<text x="47.6" y="63.2">10uF</text>
<text x="47.6" y="60">C42</text>
<text x="64.9" y="60.1">TP11</text>
<text x="325" y="65.3">SP4</text>
<text x="349.7" y="65.3">SP5</text>
<text x="372.6" y="65.3">SP6</text>
<text x="24.2" y="72.6" transform="rotate(-90 24.2 72.6)">TS-1088-AR02016</text>
<text x="338.7" y="93.8">22u</text>
<text x="338.9" y="90.5">C43</text>
<text x="325.3" y="105.9">D24</text>
<text x="334.5" y="107.6">LED3</text>
<text x="45.5" y="109.4">E2</text>
<text x="57.6" y="109.4">RLSD52A031V</text>
<text x="111.1" y="109.4">3MMHOLE_PTH</text>
<text x="324.2" y="109.1">ES2D</text>
<text x="334.3" y="111.1">WS2812B-MINI</text>
<text x="45.5" y="114.6">E3</text>
<text x="45.5" y="119.9">E4</text>
<text x="126.7" y="118.2">P1</text>
<text x="45.5" y="125.2">E5</text>
<text x="45.5" y="130.5">E6</text>
<text x="126.7" y="127.1">P2</text>
<text x="332.8" y="128.8">LED4</text>
<text x="45.5" y="135.8">E7</text>
<text x="126.7" y="135.9">P3</text>
<text x="332.5" y="132.3">WS2812B-MINI</text>
<text x="45.5" y="141.1">E8</text>
<text x="45.5" y="146.4">E9</text>
<text x="126.7" y="144.7">P4</text>
<text x="45.5" y="151.7">E10</text>
<text x="332.5" y="155.2">WS2812B-MINI</text>
<text x="332.8" y="151.7">LED5</text>
<text x="45.5" y="157">E11</text>
<text x="45.5" y="165.8">E12</text>
<text x="200.3" y="167.6">USB1</text>
<text x="45.5" y="171.1">E13</text>
<text x="141.5" y="172.9">BSMD1206-050-30V</text>
<text x="177.8" y="171.5">D30</text>
<text x="200.6" y="171.1">TYPEC-303-ACP16</text>
<text x="46.4" y="176.4">D25</text>
<text x="61.9" y="176.4">KPESD0603AV5</text>
<text x="156.8" y="176.4">F10</text>
<text x="177.8" y="174.9">1N5819</text>
<text x="332.3" y="178.2">WS2812B-MINI</text>
<text x="332.7" y="174.7">LED6</text>
<text x="46.4" y="181.6">D26</text>
<text x="46.4" y="186.9">D27</text>
<text x="46.4" y="192.2">D28</text>
<text x="46.4" y="197.5">D29</text>
<text x="332.8" y="197.6">LED7</text>
<text x="46.4" y="202.8">D31</text>
<text x="148.7" y="201.1">TP9 TP10</text>
<text x="332.5" y="201.1">WS2812B-MINI</text>
<text x="45.5" y="208.1">E14</text>
<text x="45.5" y="213.4">E15</text>
<text x="45.5" y="218.7">E16</text>
<text x="332.8" y="220.5">LED8</text>
<text x="45.5" y="227.5">E17</text>
<text x="57.6" y="227.5">RLSD52A031V</text>
<text x="332.5" y="224">WS2812B-MINI</text>
<text x="45.5" y="232.8">E18</text>
<text x="45.5" y="238.1">E19</text>
<text x="169.7" y="238.2">R30</text>
<text x="183.8" y="238.2">R31</text>
<text x="45.5" y="243.4">E20</text>
<text x="169.7" y="241.4">5.1k</text>
<text x="183.8" y="241.4">5.1k</text>
<text x="45.5" y="248.7">E21</text>
<text x="45.5" y="254">E22</text>
<text x="45.5" y="259.3">E23</text>
</g>
<g font-size="3.2" fill="#00f">
<text x="97" y="39.5">0.2A</text>
<text x="320.7" y="37.5" transform="rotate(-90 320.7 37.5)">1</text>
<text x="359.5" y="37.5" transform="rotate(-90 359.5 37.5)">1</text>
<text x="368.3" y="37.5" transform="rotate(-90 368.3 37.5)">1</text>
<text x="36.4" y="42.4" transform="rotate(-90 36.4 42.4)">Reset</text>
<text x="93.2" y="47.9">1</text>
<text x="105.8" y="47.9">2</text>
<text x="322.4" y="46.7" transform="rotate(-90 322.4 46.7)">PIN1</text>
<text x="361.2" y="46.7" transform="rotate(-90 361.2 46.7)">PIN1</text>
<text x="370.1" y="46.7" transform="rotate(-90 370.1 46.7)">PIN1</text>
<text x="29.6" y="53.6" transform="rotate(-90 29.6 53.6)">2</text>
<text x="231.9" y="58.2">GND</text>
<text x="239.9" y="56.8">41</text>
<text x="100.5" y="60.6">1Wire</text>
<text x="181.3" y="63.8">2</text>
<text x="184.7" y="65.6">3V3</text>
<text x="232.7" y="65.6">IO1</text>
<text x="240.1" y="63.8">39</text>
<text x="29.6" y="69.7" transform="rotate(-90 29.6 69.7)">1</text>
<text x="181.3" y="67.3">3</text>
<text x="181.3" y="70.9">4</text>
<text x="184.7" y="69.1">EN</text>
<text x="232.7" y="69.1">IO2</text>
<text x="240.1" y="70.9">37</text>
<text x="240.1" y="67.3">38</text>
<text x="181.3" y="74.4">5</text>
<text x="181.3" y="77.9">6</text>
<text x="184.7" y="72.6">IO4</text>
<text x="184.7" y="76.2">IO5</text>
<text x="229.7" y="76.2">RXD0</text>
<text x="230" y="72.6">TXD0</text>
<text x="240.1" y="77.9">35</text>
<text x="240.1" y="74.4">36</text>
<text x="181.3" y="81.5">7</text>
<text x="184.7" y="79.7">IO6</text>
<text x="184.7" y="83.2">IO7</text>
<text x="230.7" y="83.2">IO41</text>
<text x="230.7" y="79.7">IO42</text>
<text x="240.1" y="81.5">34</text>
<text x="322.4" y="82.3" transform="rotate(-90 322.4 82.3)">PIN1</text>
<text x="361.2" y="82.3" transform="rotate(-90 361.2 82.3)">PIN1</text>
<text x="370.1" y="82.3" transform="rotate(-90 370.1 82.3)">PIN1</text>
<text x="37" y="88.9">Reset</text>
<text x="181.3" y="85">8</text>
<text x="181.3" y="88.5">9</text>
<text x="184.7" y="86.7">IO15</text>
<text x="230.7" y="86.7">IO40</text>
<text x="240.1" y="88.5">32</text>
<text x="240.1" y="85">33</text>
<text x="320.7" y="85.8" transform="rotate(-90 320.7 85.8)">1</text>
<text x="359.5" y="85.8" transform="rotate(-90 359.5 85.8)">1</text>
<text x="368.3" y="85.8" transform="rotate(-90 368.3 85.8)">1</text>
<text x="179.2" y="92">10</text>
<text x="179.2" y="95.6">11</text>
<text x="184.7" y="90.3">IO16</text>
<text x="184.7" y="93.8">IO17</text>
<text x="230.7" y="93.8">IO38</text>
<text x="230.7" y="90.3">IO39</text>
<text x="240.1" y="95.6">30</text>
<text x="240.1" y="92">31</text>
<text x="179.2" y="99.1">12</text>
<text x="184.7" y="97.3">IO18</text>
<text x="184.7" y="100.9">IO8</text>
<text x="230.7" y="100.9">IO36</text>
<text x="230.7" y="97.3">IO37</text>
<text x="240.1" y="99.1">29</text>
<text x="179.2" y="102.6">13</text>
<text x="179.2" y="106.2">14</text>
<text x="184.7" y="104.4">IO19</text>
<text x="184.7" y="107.9">IO20</text>
<text x="230.7" y="104.4">IO35</text>
<text x="232.7" y="107.9">IO0</text>
<text x="240.1" y="106.2">27</text>
<text x="240.1" y="102.6">28</text>
<text x="195.4" y="119.3" transform="rotate(-90 195.4 119.3)">IO3</text>
<text x="199" y="119.3" transform="rotate(-90 199 119.3)">IO46</text>
<text x="202.5" y="119.3" transform="rotate(-90 202.5 119.3)">IO9</text>
<text x="206" y="119.3" transform="rotate(-90 206 119.3)">IO10</text>
<text x="209.5" y="119.3" transform="rotate(-90 209.5 119.3)">IO11</text>
<text x="213.1" y="119.3" transform="rotate(-90 213.1 119.3)">IO12</text>
<text x="216.6" y="119.3" transform="rotate(-90 216.6 119.3)">IO13</text>
<text x="220.1" y="119.3" transform="rotate(-90 220.1 119.3)">IO14</text>
<text x="223.7" y="119.3" transform="rotate(-90 223.7 119.3)">IO21</text>
<text x="227.2" y="119.3" transform="rotate(-90 227.2 119.3)">IO47</text>
<text x="230.7" y="119.3" transform="rotate(-90 230.7 119.3)">IO48</text>
<text x="234.2" y="119.3" transform="rotate(-90 234.2 119.3)">IO45</text>
<text x="315.2" y="117.4" transform="rotate(-90 315.2 117.4)">Uf 0.45-0.8V</text>
<text x="329.4" y="118.5">2</text>
<text x="345.3" y="116.7">DIN</text>
<text x="353" y="115">4</text>
<text x="193.7" y="124.8" transform="rotate(-90 193.7 124.8)">15</text>
<text x="197.2" y="124.8" transform="rotate(-90 197.2 124.8)">16</text>
<text x="200.7" y="124.8" transform="rotate(-90 200.7 124.8)">17</text>
<text x="204.3" y="124.8" transform="rotate(-90 204.3 124.8)">18</text>
<text x="207.8" y="124.8" transform="rotate(-90 207.8 124.8)">19</text>
<text x="211.3" y="124.8" transform="rotate(-90 211.3 124.8)">20</text>
<text x="214.8" y="124.8" transform="rotate(-90 214.8 124.8)">21</text>
<text x="218.4" y="124.8" transform="rotate(-90 218.4 124.8)">22</text>
<text x="221.9" y="124.8" transform="rotate(-90 221.9 124.8)">23</text>
<text x="225.4" y="124.8" transform="rotate(-90 225.4 124.8)">24</text>
<text x="229" y="124.8" transform="rotate(-90 229 124.8)">25</text>
<text x="232.5" y="124.8" transform="rotate(-90 232.5 124.8)">26</text>
<text x="332.9" y="120.3">DOUT</text>
<text x="320.1" y="130.5" transform="rotate(-90 320.1 130.5)">4.3V</text>
<text x="345.3" y="137.9">DIN</text>
<text x="353" y="136.1">4</text>
<text x="367.8" y="132.3" transform="rotate(-90 367.8 132.3)">GND3</text>
<text x="329.4" y="139.7">2</text>
<text x="332.9" y="141.4">DOUT</text>
<text x="239.9" y="152.4">Processor Unit</text>
<text x="345.3" y="160.8">DIN</text>
<text x="353" y="159.1">4</text>
<text x="329.4" y="162.6">2</text>
<text x="332.9" y="164.4">DOUT</text>
<text x="196.7" y="178.5">A4</text>
<text x="155.2" y="184.1">0.5A</text>
<text x="196.7" y="182">A5</text>
<text x="196.7" y="185.5">A6</text>
<text x="202.4" y="180.2">VBUS</text>
<text x="202.4" y="183.8">CC1</text>
<text x="216" y="183.4">GND</text>
<text x="225.8" y="182">1</text>
<text x="225.8" y="185.5">2</text>
<text x="329.4" y="185.5">2</text>
<text x="345.3" y="183.8">DIN</text>
<text x="353" y="182">4</text>
<text x="196.7" y="189.1">A7</text>
<text x="202.4" y="187.3">DP1</text>
<text x="202.4" y="190.8">DN1</text>
<text x="216" y="186.9">GND</text>
<text x="216" y="190.5">GND</text>
<text x="225.8" y="189.1">3</text>
<text x="332.9" y="187.3">DOUT</text>
<text x="196.7" y="192.6">A8</text>
<text x="196.7" y="196.1">A9</text>
<text x="202.4" y="194.3">SBU1</text>
<text x="202.4" y="197.9">VBUS</text>
<text x="216" y="194">GND</text>
<text x="225.8" y="192.6">4</text>
<text x="196.7" y="206.7">B4</text>
<text x="202.4" y="208.5">VBUS</text>
<text x="329.4" y="208.5">2</text>
<text x="345.3" y="206.7">DIN</text>
<text x="353" y="204.9">4</text>
<text x="196.7" y="210.2">B5</text>
<text x="196.7" y="213.7">B6</text>
<text x="202.4" y="212">CC2</text>
<text x="202.4" y="215.5">DP2</text>
<text x="332.9" y="210.2">DOUT</text>
<text x="196.7" y="217.3">B7</text>
<text x="196.7" y="220.8">B8</text>
<text x="202.4" y="219">DN2</text>
<text x="196.7" y="224.3">B9</text>
<text x="202.4" y="222.6">SBU2</text>
<text x="202.4" y="226.1">VBUS</text>
<text x="353" y="227.9">4</text>
<text x="329.4" y="231.4">2</text>
<text x="332.9" y="233.2">DOUT</text>
<text x="345.3" y="229.6">DIN</text>
<text x="324.6" y="244.1">Separate Back Light Board</text>
<text x="211.7" y="265.3">(C) Norbert Walter</text>
<text x="35.3" y="272.3">EMV/ESD Protection</text>
<text x="125.2" y="272.3">USB-C Programming &amp; Logging</text>
</g>
<g font-size="3.2">
<text x="181.3" y="60.3">1</text>
<text x="184.7" y="62.1">GND</text>
<text x="231.3" y="62.1">GND</text>
<text x="240.1" y="60.3">40</text>
<text x="353" y="118.5">3</text>
<text x="345" y="120.3">VSS</text>
<text x="345" y="141.4">VSS</text>
<text x="353" y="139.7">3</text>
<text x="345" y="164.4">VSS</text>
<text x="353" y="162.6">3</text>
<text x="196.7" y="174.9">A1</text>
<text x="202.4" y="176.7">GND</text>
<text x="353" y="185.5">3</text>
<text x="345" y="187.3">VSS</text>
<text x="194.7" y="199.6">A12</text>
<text x="196.7" y="203.2">B1</text>
<text x="202.4" y="201.4">GND</text>
<text x="202.4" y="204.9">GND</text>
<text x="353" y="208.5">3</text>
<text x="345" y="210.2">VSS</text>
<text x="194.7" y="227.9">B12</text>
<text x="202.4" y="229.6">GND</text>
<text x="345" y="233.2">VSS</text>
<text x="353" y="231.4">3</text>
</g>
<g font-size="3.2" fill="#f00">
<text x="329.4" y="115">1</text>
<text x="332.9" y="116.7">VDD</text>
<text x="329.4" y="136.1">1</text>
<text x="332.9" y="137.9">VDD</text>
<text x="329.4" y="159.1">1</text>
<text x="332.9" y="160.8">VDD</text>
<text x="329.4" y="182">1</text>
<text x="332.9" y="183.8">VDD</text>
<text x="329.4" y="204.9">1</text>
<text x="332.9" y="206.7">VDD</text>
<text x="329.4" y="227.9">1</text>
<text x="332.9" y="229.6">VDD</text>
</g>
</svg>
